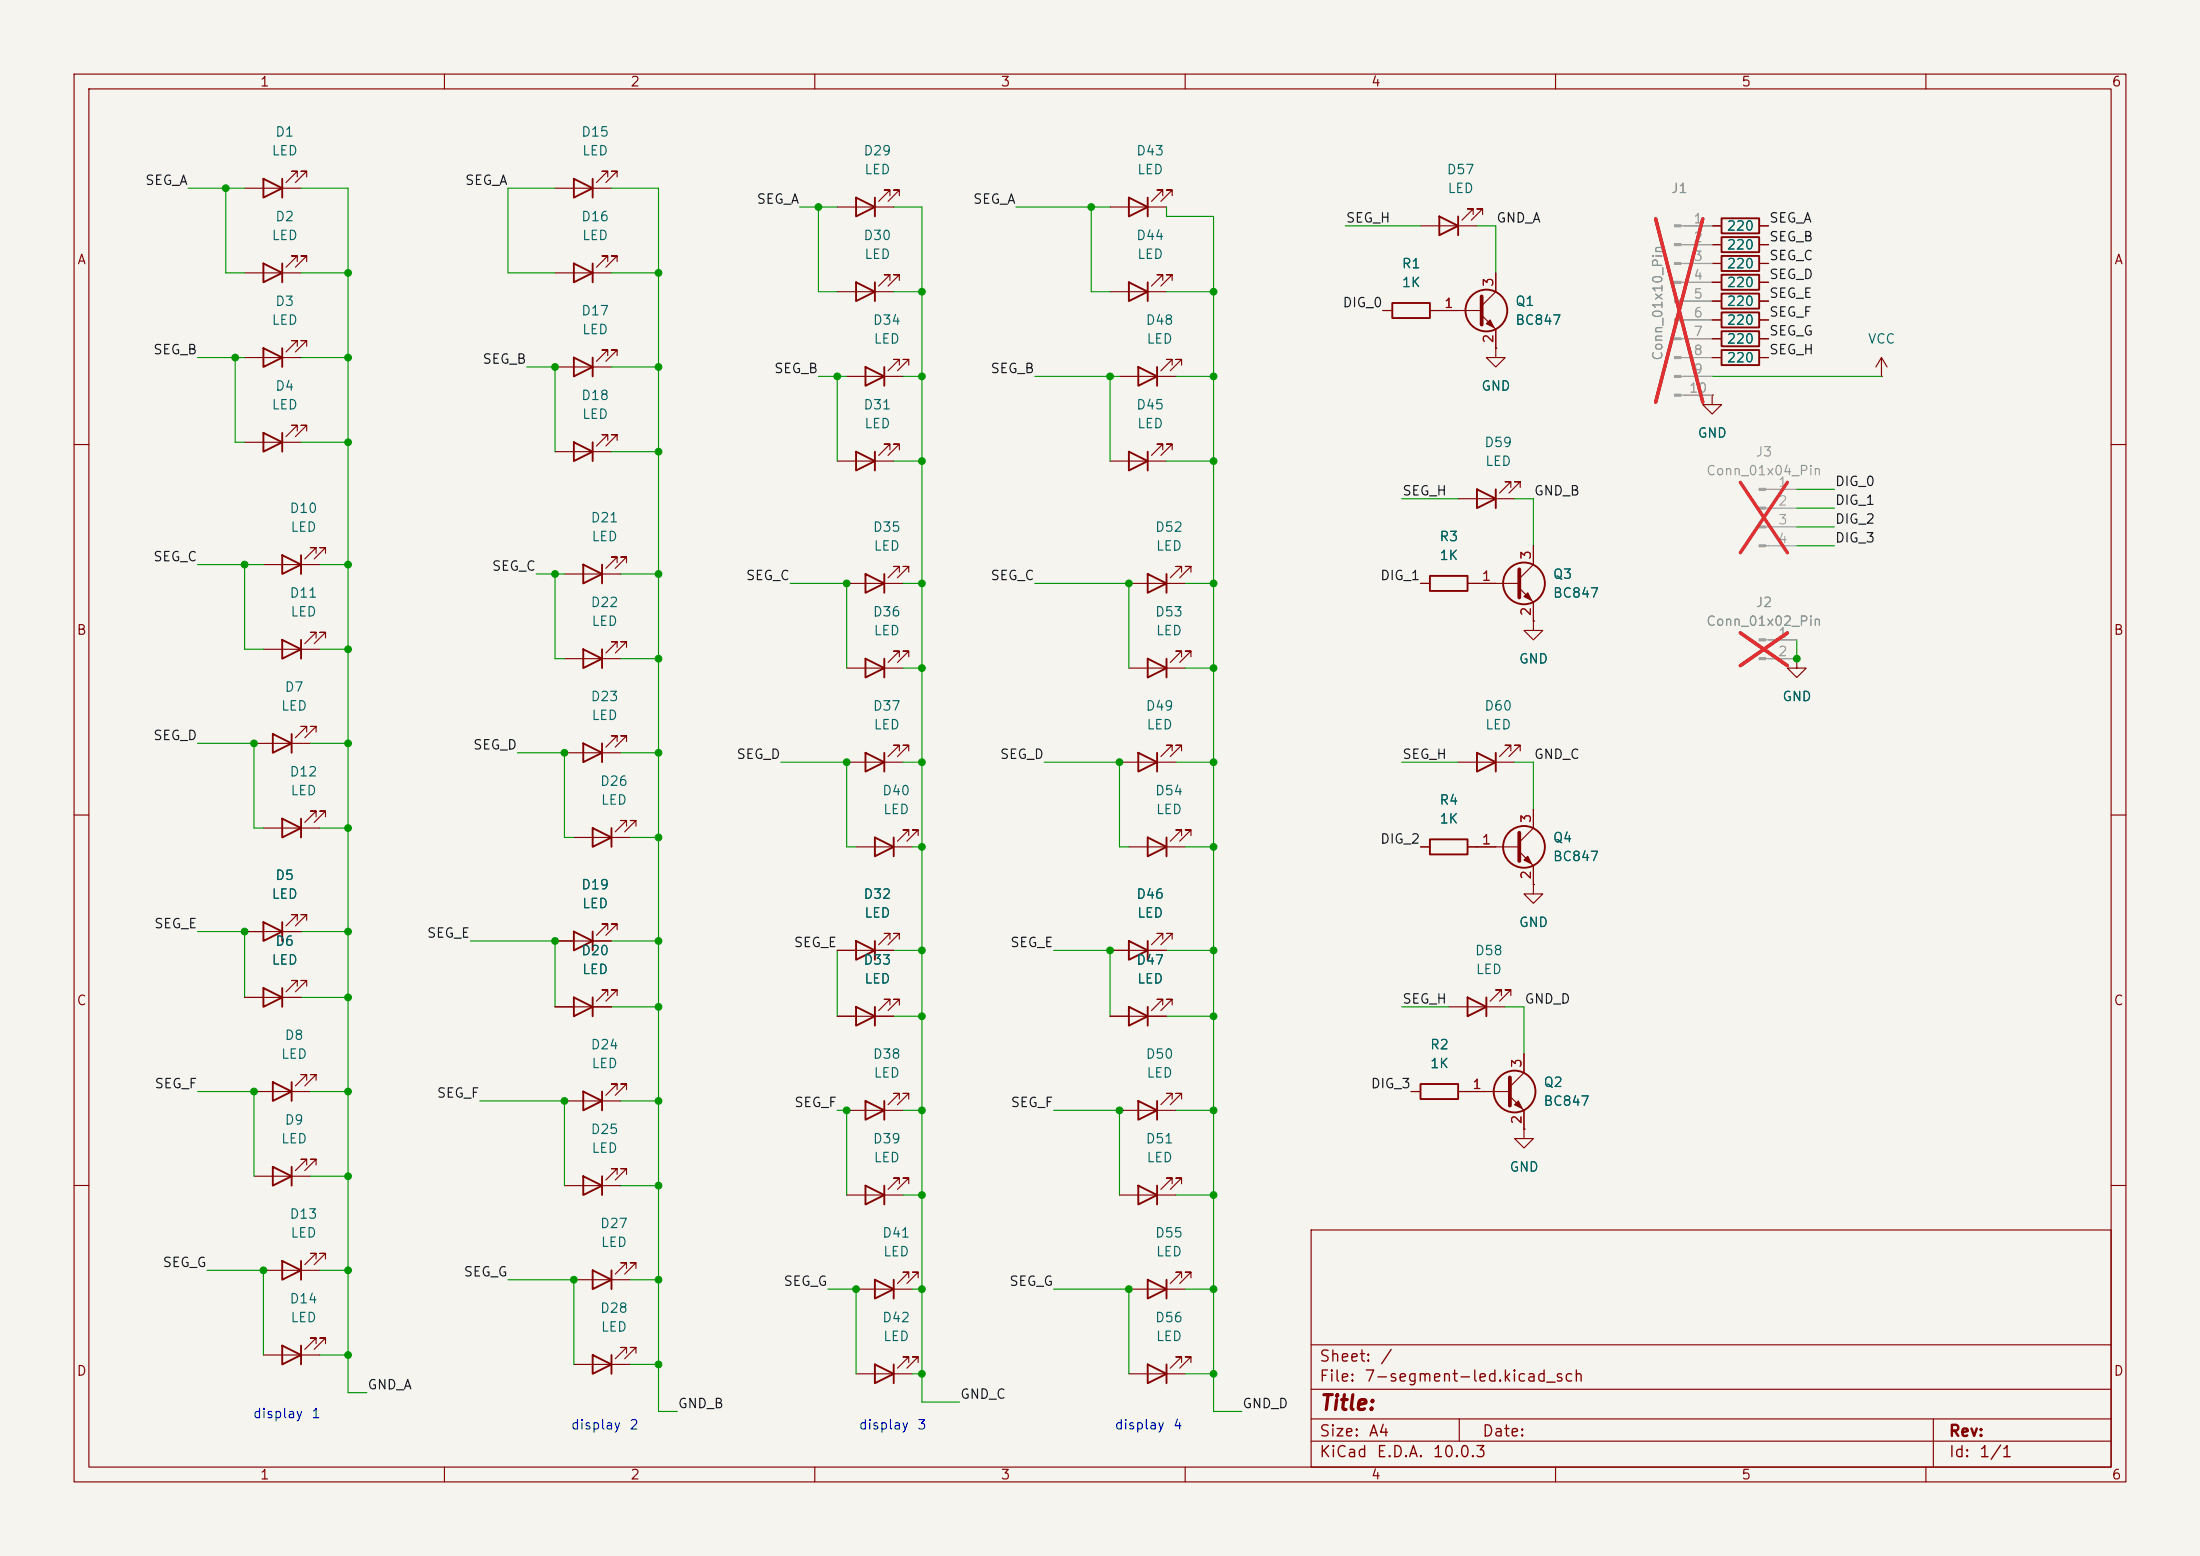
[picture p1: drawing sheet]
<svg xmlns="http://www.w3.org/2000/svg" width="297mm" height="210mm" viewBox="0 0 297 210" stroke-linecap="round" stroke-linejoin="round" font-family="sans-serif">
<path d="M0 0h297v210h-297z" fill="#f5f4ef" stroke="#f5f4ef" stroke-width=".14"/>
<g fill="none" stroke="#840000" stroke-width=".15">
<path d="M10 10h277v190h-277zM12 12h273v186h-273zM60 10v2M110 10v2M160 10v2M210 10v2M260 10v2M33 25.4h7.6M33 36.8h7.6M40.1 23.9v-.8h-.7h.7l-1.5 1.5M40.1 35.3v-.8h-.7h.7l-1.5 1.6M41.4 23.9v-.8h-.8h.8l-1.5 1.5"/>
<path d="M41.4 35.3v-.8h-.8h.8l-1.5 1.6M74.9 25.4h7.6M74.9 36.8h7.6M82 23.9v-.8h-.7h.7l-1.5 1.5M82 35.3v-.8h-.7h.7l-1.5 1.6M83.3 23.9v-.8h-.8h.8l-1.5 1.5M83.3 35.3v-.8h-.8h.8l-1.5 1.6M113 27.9h7.6M113 39.4h7.6M120.1 26.4v-.7h-.7h.7l-1.5 1.5M120.1 37.8v-.7h-.7h.7l-1.5 1.5M121.4 26.4v-.7h-.8h.8l-1.5 1.5"/>
<path d="M121.4 37.8v-.7h-.8h.8l-1.5 1.5M149.9 27.9h7.6M149.9 39.4h7.6M157 37.8v-.7h-.8h.8l-1.6 1.5M157 26.4v-.7h-.8h.8l-1.6 1.5M158.2 37.8v-.7h-.7h.7l-1.5 1.5M158.2 26.4v-.7h-.7h.7l-1.5 1.5M191.8 30.5h7.6M198.9 29v-.8h-.8h.8l-1.5 1.5M200.2 29v-.8h-.8h.8l-1.6 1.5M201.9 36.8v2.6l-1.9 1.9M231.1 30.5h1.3"/>
<path d="M231.1 35.6h1.3M231.1 33h1.3M231.1 38.1h1.3M237.5 30.5h1.3M237.5 35.6h1.3M237.5 33h1.3M237.5 38.1h1.3M33 48.3h7.6M33 59.7h7.6M40.1 46.7v-.7h-.7h.7l-1.5 1.5M40.1 58.2v-.8h-.7h.7l-1.5 1.5M41.4 46.7v-.7h-.8h.8l-1.5 1.5"/>
<path d="M41.4 58.2v-.8h-.8h.8l-1.5 1.5M74.9 49.5h7.6M82 48v-.8h-.7h.7l-1.5 1.6M82 59.4v-.7h-.7h.7l-1.5 1.5M83.3 48v-.8h-.8h.8l-1.5 1.6M83.3 59.4v-.7h-.8h.8l-1.5 1.5M114.3 50.8h7.6M121.4 49.3v-.8h-.8h.8l-1.5 1.5M122.7 49.3v-.8h-.8h.8l-1.5 1.5M151.1 50.8h7.6M158.2 49.3v-.8h-.7h.7l-1.5 1.5M159.5 49.3v-.8h-.8h.8l-1.5 1.5"/>
<path d="M186.7 41.9h1.3M193 41.9h7M200 42.5l1.9 2v2.5M201.9 47v1.3h1.3l-1.3 1.2-1.2-1.2h1.2M201.9 47h.1M231.1 53.3v1.3h1.3l-1.3 1.3-1.2-1.3h1.2M231.1 53.3h.1M231.1 40.6h1.3M231.1 48.3h1.3M231.1 45.7h1.3M231.1 43.2h1.3M237.5 40.6h1.3"/>
<path d="M237.5 48.3h1.3M237.5 45.7h1.3M237.5 43.2h1.3M254 50.8h.1M254 48.3l-.8 1.2M254 48.3l.8 1.2M254 48.3v2.5M10 60h2M35.6 76.2h7.6M42.7 74.7v-.8h-.8h.8l-1.6 1.5M43.9 74.7v-.8h-.7h.7l-1.5 1.5M74.9 61h7.6"/>
<path d="M76.2 77.5h7.6M83.3 75.9v-.7h-.8h.8l-1.5 1.5M84.6 75.9v-.7h-.8h.8l-1.5 1.5M113 62.2h7.6M114.3 78.7h7.6M120.1 60.7v-.8h-.7h.7l-1.5 1.6M121.4 60.7v-.8h-.8h.8l-1.5 1.6M121.4 77.2v-.7h-.8h.8l-1.5 1.5M122.7 77.2v-.7h-.8h.8l-1.5 1.5M149.9 62.2h7.6M152.4 78.7h7.6M157 60.7v-.8h-.8h.8l-1.6 1.6"/>
<path d="M158.2 60.7v-.8h-.7h.7l-1.5 1.6M159.5 77.2v-.7h-.8h.8l-1.5 1.5M160.8 77.2v-.7h-.8h.8l-1.5 1.5M191.8 78.7h1.2M196.8 67.3h7.7M198.1 78.7h7M204 65.8v-.8h-.8h.8l-1.6 1.5M205.1 79.4l1.9 1.9v2.5M205.2 65.8v-.8h-.7h.7l-1.5 1.5M207 73.7v2.5l-1.9 1.9M285 60h2M35.6 87.6h7.6"/>
<path d="M41.4 98.8v-.8h-.8h.8l-1.5 1.6M42.7 98.8v-.8h-.8h.8l-1.6 1.6M42.7 86.1v-.8h-.8h.8l-1.6 1.6M43.9 86.1v-.8h-.7h.7l-1.5 1.6M76.2 88.9h7.6M83.3 87.4v-.8h-.8h.8l-1.5 1.5M84.6 87.4v-.8h-.8h.8l-1.5 1.5M114.3 90.2h7.6M121.4 88.6v-.7h-.8h.8l-1.5 1.5M122.7 88.6v-.7h-.8h.8l-1.5 1.5M152.4 90.2h7.6M159.5 88.6v-.7h-.8h.8l-1.5 1.5"/>
<path d="M160.8 88.6v-.7h-.8h.8l-1.5 1.5M207 83.8v1.3h1.3l-1.3 1.3-1.3-1.3h1.3M207 83.8h.1M242.6 88.9v1.3h1.2l-1.2 1.2-1.3-1.2h1.3M242.6 88.9h.1M10 110h2M34.3 100.3h7.6M35.6 111.8h7.6M42.7 110.2v-.7h-.8h.8l-1.6 1.5M43.9 110.2v-.7h-.7h.7l-1.5 1.5M76.2 101.6h7.6M77.5 113h7.6"/>
<path d="M83.3 100.1v-.8h-.8h.8l-1.5 1.5M84.6 111.5v-.8h-.8h.8l-1.5 1.6M84.6 100.1v-.8h-.8h.8l-1.5 1.5M85.9 111.5v-.8h-.8h.8l-1.6 1.6M114.3 102.9h7.6M115.6 114.3h7.6M121.4 101.3v-.7h-.8h.8l-1.5 1.5M122.7 101.3v-.7h-.8h.8l-1.5 1.5M122.7 112.8v-.8h-.8h.8l-1.5 1.5M124 112.8v-.8h-.8h.8l-1.6 1.5M151.1 102.9h7.6M152.4 114.3h7.6"/>
<path d="M158.2 101.3v-.7h-.7h.7l-1.5 1.5M159.5 101.3v-.7h-.8h.8l-1.5 1.5M159.5 112.8v-.8h-.8h.8l-1.5 1.5M160.8 112.8v-.8h-.8h.8l-1.5 1.5M191.8 114.3h1.2M196.8 102.9h7.7M198.1 114.3h7M204 101.3v-.7h-.8h.8l-1.6 1.5M205.1 114.9l1.9 1.9v2.6M205.2 101.3v-.7h-.7h.7l-1.5 1.5M207 119.4v1.3h1.3l-1.3 1.2-1.3-1.2h1.3M207 119.4h.1"/>
<path d="M207 109.2v2.6l-1.9 1.9M285 110h2M33 134.6h7.6M33 125.7h7.6M40.1 133.1v-.8h-.7h.7l-1.5 1.6M40.1 124.2v-.8h-.7h.7l-1.5 1.6M41.4 133.1v-.8h-.8h.8l-1.5 1.6M41.4 124.2v-.8h-.8h.8l-1.5 1.6M74.9 135.9h7.6M74.9 127h7.6M82 134.4v-.8h-.7h.7l-1.5 1.5M82 125.5v-.8h-.7h.7l-1.5 1.5"/>
<path d="M83.3 134.4v-.8h-.8h.8l-1.5 1.5M83.3 125.5v-.8h-.8h.8l-1.5 1.5M113 137.2h7.6M113 128.3h7.6M120.1 126.7v-.7h-.7h.7l-1.5 1.5M120.1 135.6v-.7h-.7h.7l-1.5 1.5M121.4 126.7v-.7h-.8h.8l-1.5 1.5M121.4 135.6v-.7h-.8h.8l-1.5 1.5M149.9 137.2h7.6M149.9 128.3h7.6M157 135.6v-.7h-.8h.8l-1.6 1.5M157 126.7v-.7h-.8h.8l-1.6 1.5"/>
<path d="M158.2 135.6v-.7h-.7h.7l-1.5 1.5M158.2 126.7v-.7h-.7h.7l-1.5 1.5M195.6 135.9h7.6M202.7 134.4v-.8h-.8h.8l-1.5 1.5M204 134.4v-.8h-.8h.8l-1.6 1.5M34.3 158.8h7.6M34.3 147.3h7.6M41.4 157.2v-.7h-.8h.8l-1.5 1.5M41.4 145.8v-.8h-.8h.8l-1.5 1.6M42.7 157.2v-.7h-.8h.8l-1.6 1.5M42.7 145.8v-.8h-.8h.8l-1.6 1.6M76.2 148.6h7.6"/>
<path d="M83.3 158.5v-.8h-.8h.8l-1.5 1.6M83.3 147.1v-.8h-.8h.8l-1.5 1.5M84.6 158.5v-.8h-.8h.8l-1.5 1.6M84.6 147.1v-.8h-.8h.8l-1.5 1.5M114.3 149.9h7.6M121.4 159.8v-.8h-.8h.8l-1.5 1.5M121.4 148.3v-.7h-.8h.8l-1.5 1.5M122.7 159.8v-.8h-.8h.8l-1.5 1.5M122.7 148.3v-.7h-.8h.8l-1.5 1.5M151.1 149.9h7.6M158.2 159.8v-.8h-.7h.7l-1.5 1.5M158.2 148.3v-.7h-.7h.7l-1.5 1.5"/>
<path d="M159.5 159.8v-.8h-.8h.8l-1.5 1.5M159.5 148.3v-.7h-.8h.8l-1.5 1.5M190.5 147.3h1.3M196.8 147.3h7M203.8 148l1.9 1.9v2.5M205.7 152.4v1.3h1.3l-1.3 1.2-1.2-1.2h1.2M205.7 152.4h.1M205.7 142.2v2.6l-1.9 1.9M10 160h2M35.6 171.5h7.6M42.7 169.9v-.7h-.8h.8l-1.6 1.5M43.9 169.9v-.7h-.7h.7l-1.5 1.5"/>
<path d="M76.2 160h7.6M77.5 172.7h7.6M84.6 171.2v-.8h-.8h.8l-1.5 1.6M85.9 171.2v-.8h-.8h.8l-1.6 1.6M114.3 161.3h7.6M115.6 174h7.6M122.7 172.5v-.8h-.8h.8l-1.5 1.5M124 172.5v-.8h-.8h.8l-1.6 1.5M151.1 161.3h7.6M152.4 174h7.6M159.5 172.5v-.8h-.8h.8l-1.5 1.5M160.8 172.5v-.8h-.8h.8l-1.5 1.5"/>
<path d="M177 166h108v32h-108zM285 160h2M35.6 182.9h7.6M42.7 181.4v-.8h-.8h.8l-1.6 1.5M43.9 181.4v-.8h-.7h.7l-1.5 1.5M60 198v2M77.5 184.2h7.6M84.6 182.6v-.7h-.8h.8l-1.5 1.5M85.9 182.6v-.7h-.8h.8l-1.6 1.5M110 198v2M115.6 185.4h7.6M122.7 183.9v-.8h-.8h.8l-1.5 1.6"/>
<path d="M124 183.9v-.8h-.8h.8l-1.6 1.6M152.4 185.4h7.6M159.5 183.9v-.8h-.8h.8l-1.5 1.6M160 198v2M160.8 183.9v-.8h-.8h.8l-1.5 1.6M177 194.5h108M177 191.5h108M177 187.5h108M177 181.5h108M197 191.5v3M210 198v2M260 198v2"/>
<path d="M261 191.5v6.5"/>
</g>
<g fill="none" stroke="#840000" stroke-width=".25">
<path d="M35.6 24.1l2.5 1.3-2.5 1.3zM35.6 35.6l2.5 1.2-2.5 1.3zM38.1 24.1v2.6M38.1 35.6v2.5M77.5 24.1l2.5 1.3-2.5 1.3zM77.5 35.6l2.5 1.2-2.5 1.3zM80 24.1v2.6M80 35.6v2.5M115.6 26.7l2.5 1.2-2.5 1.3zM115.6 38.1l2.5 1.3-2.5 1.2zM118.1 26.7v2.5M118.1 38.1v2.5"/>
<path d="M152.4 38.1l2.5 1.3-2.5 1.2zM152.4 26.7l2.5 1.2-2.5 1.3zM154.9 26.7v2.5M154.9 38.1v2.5M194.3 29.2l2.5 1.3-2.5 1.3zM196.8 29.2v2.6M232.4 39.6h5.1v2.1h-5.1zM232.4 29.5h5.1v2h-5.1zM232.4 34.5h5.1v2.1h-5.1zM232.4 32h5.1v2h-5.1zM232.4 37.1h5.1v2h-5.1zM35.6 47l2.5 1.3-2.5 1.2z"/>
<path d="M35.6 58.4l2.5 1.3-2.5 1.3zM38.1 47v2.5M38.1 58.4v2.6M77.5 48.3l2.5 1.2-2.5 1.3zM77.5 59.7l2.5 1.3-2.5 1.2zM80 48.3v2.5M80 59.7v2.5M116.8 49.5l2.6 1.3-2.6 1.3zM119.4 49.5v2.6M153.7 49.5l2.5 1.3-2.5 1.3zM156.2 49.5v2.6M188 40.9h5v2h-5z"/>
<path d="M232.4 44.7h5.1v2h-5.1zM232.4 47.2h5.1v2.1h-5.1zM232.4 42.2h5.1v2h-5.1zM38.1 74.9l2.5 1.3-2.5 1.3zM40.6 74.9v2.6M78.7 76.2l2.6 1.3-2.6 1.2zM81.3 76.2v2.5M115.6 61l2.5 1.2-2.5 1.3zM116.8 77.5l2.6 1.2-2.6 1.3zM118.1 61v2.5M119.4 77.5v2.5M152.4 61l2.5 1.2-2.5 1.3z"/>
<path d="M154.9 77.5l2.6 1.2-2.6 1.3zM154.9 61v2.5M157.5 77.5v2.5M193 77.7h5.1v2.1h-5.1zM199.4 66l2.5 1.3-2.5 1.3zM201.9 66v2.6M36.8 99.1l2.6 1.2-2.6 1.3zM38.1 86.4l2.5 1.2-2.5 1.3zM39.4 99.1v2.5M40.6 86.4v2.5M78.7 87.6l2.6 1.3-2.6 1.3zM81.3 87.6v2.6"/>
<path d="M116.8 88.9l2.6 1.3-2.6 1.2zM119.4 88.9v2.5M154.9 88.9l2.6 1.3-2.6 1.2zM157.5 88.9v2.5M38.1 110.5l2.5 1.3-2.5 1.2zM40.6 110.5v2.5M78.7 100.3l2.6 1.3-2.6 1.3zM80 111.8l2.5 1.2-2.5 1.3zM81.3 100.3v2.6M82.5 111.8v2.5M116.8 101.6l2.6 1.3-2.6 1.2zM118.1 113l2.5 1.3-2.5 1.3z"/>
<path d="M119.4 101.6v2.5M120.6 113v2.6M153.7 101.6l2.5 1.3-2.5 1.2zM154.9 113l2.6 1.3-2.6 1.3zM156.2 101.6v2.5M157.5 113v2.6M193 113.3h5.1v2h-5.1zM199.4 101.6l2.5 1.3-2.5 1.2zM201.9 101.6v2.5M35.6 133.4l2.5 1.2-2.5 1.3zM35.6 124.5l2.5 1.2-2.5 1.3zM38.1 124.5v2.5"/>
<path d="M38.1 133.4v2.5M77.5 134.6l2.5 1.3-2.5 1.3zM77.5 125.7l2.5 1.3-2.5 1.3zM80 125.7v2.6M80 134.6v2.6M115.6 127l2.5 1.3-2.5 1.2zM115.6 135.9l2.5 1.3-2.5 1.2zM118.1 127v2.5M118.1 135.9v2.5M152.4 135.9l2.5 1.3-2.5 1.2zM152.4 127l2.5 1.3-2.5 1.2zM154.9 127v2.5"/>
<path d="M154.9 135.9v2.5M198.1 134.6l2.6 1.3-2.6 1.3zM200.7 134.6v2.6M36.8 157.5l2.6 1.3-2.6 1.2zM36.8 146.1l2.6 1.2-2.6 1.3zM39.4 146.1v2.5M39.4 157.5v2.5M78.7 158.8l2.6 1.2-2.6 1.3zM78.7 147.3l2.6 1.3-2.6 1.3zM81.3 147.3v2.6M81.3 158.8v2.5M116.8 148.6l2.6 1.3-2.6 1.2z"/>
<path d="M119.4 148.6v2.5M153.7 148.6l2.5 1.3-2.5 1.2zM156.2 148.6v2.5M191.8 146.3h5v2h-5zM38.1 170.2l2.5 1.3-2.5 1.2zM40.6 170.2v2.5M80 171.5l2.5 1.2-2.5 1.3zM82.5 171.5v2.5M116.8 160l2.6 1.3-2.6 1.3zM118.1 172.7l2.5 1.3-2.5 1.3zM119.4 160v2.6M120.6 172.7v2.6"/>
<path d="M153.7 160l2.5 1.3-2.5 1.3zM154.9 172.7l2.6 1.3-2.6 1.3zM156.2 160v2.6M157.5 172.7v2.6M38.1 181.6l2.5 1.3-2.5 1.3zM40.6 181.6v2.6M80 182.9l2.5 1.3-2.5 1.2zM82.5 182.9v2.5M118.1 184.2l2.5 1.2-2.5 1.3zM120.6 184.2v2.5M154.9 184.2l2.6 1.2-2.6 1.3zM157.5 184.2v2.5"/>
<circle cx="200.7" cy="41.9" r="2.82"/>
<circle cx="205.7" cy="78.7" r="2.82"/>
<circle cx="205.7" cy="114.3" r="2.82"/>
<circle cx="204.5" cy="147.3" r="2.82"/>
</g>
<g fill="#9c9b98" stroke="#9c9b98" stroke-width=".15">
<path d="M237.5 65.9h.9v.3h-.9z"/>
<path d="M237.5 68.5h.9v.2h-.9z"/>
<path d="M237.5 71h.9v.2h-.9z"/>
<path d="M237.5 73.5h.9v.3h-.9z"/>
<path d="M237.5 86.2h.9v.3h-.9z"/>
<path d="M237.5 88.8h.9v.2h-.9z"/>
<path d="M226.1 30.4h.8v.2h-.8z"/>
<path d="M226.1 32.9h.8v.2h-.8z"/>
<path d="M226.1 35.4h.8v.3h-.8z"/>
<path d="M226.1 38h.8v.2h-.8z"/>
<path d="M226.1 40.5h.8v.3h-.8z"/>
<path d="M226.1 43.1h.8v.2h-.8z"/>
<path d="M226.1 45.6h.8v.2h-.8z"/>
<path d="M226.1 48.1h.8v.3h-.8z"/>
<path d="M226.1 50.7h.8v.2h-.8z"/>
<path d="M226.1 53.2h.8v.3h-.8z"/>
</g>
<g fill="none" stroke="#9c9b98" stroke-width=".15">
<path d="M226.9 30.5h4.2M226.9 33h4.2M226.9 35.6h4.2M226.9 38.1h4.2M226.9 40.6h4.2M226.9 43.2h4.2M226.9 45.7h4.2M226.9 48.3h4.2M226.9 50.8h4.2M226.9 53.3h4.2M238.4 66h4.2M238.4 68.6h4.2"/>
<path d="M238.4 71.1h4.2M238.4 73.7h4.2M238.4 86.4h4.2M238.4 88.9h4.2"/>
</g>
<path d="M223.5 29.5l6.4 24.8M229.9 29.5l-6.4 24.8M234.9 65.1l6.4 9.5M241.3 65.1l-6.4 9.5M234.9 85.4l6.4 4.4M241.3 85.4l-6.4 4.4" fill="none" stroke="#e12e31" stroke-width=".46"/>
<path d="M200 40v3.8M205.1 76.8v3.8M205.1 112.4v3.8M203.8 145.4v3.8" fill="none" stroke="#840000" stroke-width=".51"/>
<g fill="#840000" stroke="#840000" stroke-width=".15">
<path d="M205.7 116.1l.5-.5 .6 1z"/>
<path d="M205 148.6l.5 1-1-.5z"/>
<path d="M205.7 80.5l.5-.5 .6 1z"/>
<path d="M200.7 43.7l.5-.5 .5 1z"/>
</g>
<g fill="none" stroke="#009600" stroke-width=".15">
<path d="M25.4 25.4h7.6M30.5 25.4v11.4h2.5M40.6 25.4h6.4v162.6h2.5M40.6 36.8h6.4M74.9 25.4h-6.3v11.4h6.3M82.5 25.4h6.4v165.1h2.5M82.5 36.8h6.4M107.9 27.9h5.1M110.5 27.9v11.5h2.5M120.6 27.9h3.9v161.3h5M120.6 39.4h3.9M137.2 27.9h12.7"/>
<path d="M147.3 27.9v11.5h2.6M157.5 27.9v1.3h6.3v161.3h3.8M157.5 39.4h6.3M181.6 30.5h10.2M199.4 30.5h2.5v6.3M26.7 48.3h6.3M31.7 48.3v11.4h1.3M40.6 48.3h6.4M40.6 59.7h6.4M71.1 49.5h3.8v11.5M82.5 49.5h6.4M110.5 50.8h3.8"/>
<path d="M113 50.8v11.4M121.9 50.8h2.6M139.7 50.8h11.4M149.9 50.8v11.4M158.7 50.8h5.1M231.1 50.8h22.9M26.7 76.2h8.9M33 76.2v11.4h2.6M43.2 76.2h3.8M72.4 77.5h3.8M74.9 77.5v11.4h1.3M82.5 61h6.4"/>
<path d="M83.8 77.5h5.1M106.7 78.7h7.6v11.5M120.6 62.2h3.9M121.9 78.7h2.6M139.7 78.7h12.7v11.5M157.5 62.2h6.3M160 78.7h3.8M189.2 67.3h7.6M204.5 67.3h2.5v6.4M242.6 66h5M242.6 71.1h5M242.6 68.6h5"/>
<path d="M242.6 73.7h5M43.2 87.6h3.8M83.8 88.9h5.1M121.9 90.2h2.6M160 90.2h3.8M242.6 86.4v2.5M26.7 100.3h7.6v11.5h1.3M41.9 100.3h5.1M43.2 111.8h3.8M69.8 101.6h6.4v11.4h1.3M83.8 101.6h5.1M85.1 113h3.8"/>
<path d="M105.4 102.9h8.9v11.4h1.3M121.9 102.9h2.6M123.2 114.3h1.3M141 102.9h10.1v11.4h1.3M158.7 102.9h5.1M160 114.3h3.8M189.2 102.9h7.6M204.5 102.9h2.5v6.3M26.7 125.7h6.3v8.9M40.6 134.6h6.4M40.6 125.7h6.4M63.5 127h11.4v8.9"/>
<path d="M82.5 135.9h6.4M82.5 127h6.4M113 128.3v8.9M120.6 128.3h3.9M120.6 137.2h3.9M142.2 128.3h7.7v8.9M157.5 128.3h6.3M157.5 137.2h6.3M189.2 135.9h6.4M203.2 135.9h2.5v6.3M26.7 147.3h7.6v11.5M41.9 147.3h5.1"/>
<path d="M41.9 158.8h5.1M64.8 148.6h11.4v11.4M83.8 148.6h5.1M113 149.9h1.3v11.4M121.9 149.9h2.6M142.2 149.9h8.9v11.4M158.7 149.9h5.1M27.9 171.5h7.7v11.4M43.2 171.5h3.8M68.6 172.7h8.9v11.5M83.8 160h5.1M85.1 172.7h3.8"/>
<path d="M111.8 174h3.8v11.4M121.9 161.3h2.6M123.2 174h1.3M142.2 174h10.2v11.4M158.7 161.3h5.1M160 174h3.8M43.2 182.9h3.8M85.1 184.2h3.8M123.2 185.4h1.3M160 185.4h3.8"/>
</g>
<g fill="#009600" stroke="#009600" stroke-width=".14">
<circle cx="124.5" cy="137.2" r=".46"/>
<circle cx="124.5" cy="114.3" r=".46"/>
<circle cx="124.5" cy="128.3" r=".46"/>
<circle cx="124.5" cy="102.9" r=".46"/>
<circle cx="88.9" cy="113" r=".46"/>
<circle cx="88.9" cy="101.6" r=".46"/>
<circle cx="88.9" cy="88.9" r=".46"/>
<circle cx="163.8" cy="174" r=".46"/>
<circle cx="163.8" cy="128.3" r=".46"/>
<circle cx="152.4" cy="174" r=".46"/>
<circle cx="151.1" cy="149.9" r=".46"/>
<circle cx="163.8" cy="149.9" r=".46"/>
<circle cx="163.8" cy="137.2" r=".46"/>
<circle cx="163.8" cy="185.4" r=".46"/>
<circle cx="163.8" cy="161.3" r=".46"/>
<circle cx="124.5" cy="39.4" r=".46"/>
<circle cx="113" cy="50.8" r=".46"/>
<circle cx="124.5" cy="78.7" r=".46"/>
<circle cx="88.9" cy="77.5" r=".46"/>
<circle cx="88.9" cy="61" r=".46"/>
<circle cx="110.5" cy="27.9" r=".46"/>
<circle cx="163.8" cy="39.4" r=".46"/>
<circle cx="163.8" cy="62.2" r=".46"/>
<circle cx="152.4" cy="78.7" r=".46"/>
<circle cx="149.9" cy="50.8" r=".46"/>
<circle cx="147.3" cy="27.9" r=".46"/>
<circle cx="114.3" cy="78.7" r=".46"/>
<circle cx="114.3" cy="102.9" r=".46"/>
<circle cx="124.5" cy="90.2" r=".46"/>
<circle cx="163.8" cy="50.8" r=".46"/>
<circle cx="151.1" cy="102.9" r=".46"/>
<circle cx="149.9" cy="128.3" r=".46"/>
<circle cx="163.8" cy="78.7" r=".46"/>
<circle cx="163.8" cy="102.9" r=".46"/>
<circle cx="163.8" cy="90.2" r=".46"/>
<circle cx="163.8" cy="114.3" r=".46"/>
<circle cx="242.6" cy="88.9" r=".46"/>
<circle cx="88.9" cy="184.2" r=".46"/>
<circle cx="124.5" cy="174" r=".46"/>
<circle cx="88.9" cy="172.7" r=".46"/>
<circle cx="77.5" cy="172.7" r=".46"/>
<circle cx="124.5" cy="185.4" r=".46"/>
<circle cx="115.6" cy="174" r=".46"/>
<circle cx="88.9" cy="160" r=".46"/>
<circle cx="124.5" cy="149.9" r=".46"/>
<circle cx="124.5" cy="161.3" r=".46"/>
<circle cx="114.3" cy="149.9" r=".46"/>
<circle cx="33" cy="76.2" r=".46"/>
<circle cx="47" cy="76.2" r=".46"/>
<circle cx="76.2" cy="101.6" r=".46"/>
<circle cx="74.9" cy="77.5" r=".46"/>
<circle cx="47" cy="100.3" r=".46"/>
<circle cx="47" cy="111.8" r=".46"/>
<circle cx="34.3" cy="100.3" r=".46"/>
<circle cx="47" cy="87.6" r=".46"/>
<circle cx="35.6" cy="171.5" r=".46"/>
<circle cx="74.9" cy="127" r=".46"/>
<circle cx="88.9" cy="127" r=".46"/>
<circle cx="88.9" cy="135.9" r=".46"/>
<circle cx="34.3" cy="147.3" r=".46"/>
<circle cx="47" cy="147.3" r=".46"/>
<circle cx="47" cy="134.6" r=".46"/>
<circle cx="47" cy="158.8" r=".46"/>
<circle cx="88.9" cy="148.6" r=".46"/>
<circle cx="76.2" cy="148.6" r=".46"/>
<circle cx="47" cy="182.9" r=".46"/>
<circle cx="47" cy="171.5" r=".46"/>
<circle cx="33" cy="125.7" r=".46"/>
<circle cx="47" cy="125.7" r=".46"/>
<circle cx="47" cy="36.8" r=".46"/>
<circle cx="47" cy="48.3" r=".46"/>
<circle cx="74.9" cy="49.5" r=".46"/>
<circle cx="47" cy="59.7" r=".46"/>
<circle cx="30.5" cy="25.4" r=".46"/>
<circle cx="31.7" cy="48.3" r=".46"/>
<circle cx="88.9" cy="49.5" r=".46"/>
<circle cx="124.5" cy="50.8" r=".46"/>
<circle cx="124.5" cy="62.2" r=".46"/>
<circle cx="88.9" cy="36.8" r=".46"/>
</g>
<text font-size="2" fill="#840000" x="178" y="190.8">Title:</text>
<g font-size="1.5" fill="#840000">
<text x="178" y="184.2">Sheet:</text>
<text x="186.2" y="184.2">/</text>
<text x="178" y="186.9">File:</text>
<text x="184.1" y="186.9">7-segment-led.kicad_sch</text>
<text x="178" y="197.1">KiCad</text>
<text x="178" y="194.3">Size:</text>
<text x="184.7" y="194.3">A4</text>
<text x="185.7" y="197.1">E.D.A.</text>
<text x="193.3" y="197.1">10.0.3</text>
<text x="200" y="194.3">Date:</text>
<text x="263" y="194.3">Rev:</text>
<text x="263" y="197.1">Id:</text>
<text x="267.1" y="197.1">1/1</text>
</g>
<g font-size="1.3" fill="#840000">
<text x="35" y="12">1</text>
<text x="85" y="12">2</text>
<text x="135" y="12">3</text>
<text x="185" y="12">4</text>
<text x="235" y="12">5</text>
<text x="285" y="12">6</text>
<text x="10.3" y="36">A</text>
<text x="285.3" y="36">A</text>
<text x="10.3" y="86">B</text>
<text x="285.3" y="86">B</text>
<text x="10.3" y="136">C</text>
<text x="285.3" y="136">C</text>
<text x="10.3" y="186">D</text>
<text x="285.3" y="186">D</text>
<text x="35" y="200">1</text>
<text x="85" y="200">2</text>
<text x="135" y="200">3</text>
<text x="185" y="200">4</text>
<text x="235" y="200">5</text>
<text x="285" y="200">6</text>
</g>
<g font-size="1.3" fill="#006464">
<text x="36.6" y="21.3">LED</text>
<text x="37.1" y="18.8">D1</text>
<text x="78.4" y="18.8">D15</text>
<text x="78.5" y="21.3">LED</text>
<text x="116.5" y="21.3">D29</text>
<text x="116.6" y="23.8">LED</text>
<text x="153.3" y="21.3">D43</text>
<text x="153.4" y="23.8">LED</text>
<text x="195.2" y="23.8">D57</text>
<text x="195.3" y="26.4">LED</text>
<text x="36.6" y="32.7">LED</text>
<text x="37.1" y="30.2">D2</text>
<text x="78.4" y="30.2">D16</text>
<text x="78.5" y="32.7">LED</text>
<text x="116.5" y="32.7">D30</text>
<text x="116.6" y="35.3">LED</text>
<text x="153.3" y="32.7">D44</text>
<text x="153.4" y="35.3">LED</text>
<text x="233" y="31.5">220</text>
<text x="233" y="34">220</text>
<text x="37.1" y="41.6">D3</text>
<text x="189.2" y="36.5">R1</text>
<text x="189.2" y="39.1">1K</text>
<text x="204.5" y="41.6">Q1</text>
<text x="233" y="41.6">220</text>
<text x="233" y="36.5">220</text>
<text x="233" y="39.1">220</text>
<text x="36.6" y="44.2">LED</text>
<text x="78.4" y="42.9">D17</text>
<text x="78.5" y="45.4">LED</text>
<text x="117.8" y="44.2">D34</text>
<text x="117.9" y="46.7">LED</text>
<text x="154.6" y="44.2">D48</text>
<text x="154.7" y="46.7">LED</text>
<text x="204.5" y="44.2">BC847</text>
<text x="233" y="46.7">220</text>
<text x="233" y="44.2">220</text>
<text x="252.1" y="46.7">VCC</text>
<text x="37.1" y="53">D4</text>
<text x="199.9" y="53">GND</text>
<text x="233" y="49.2">220</text>
<text x="36.6" y="55.6">LED</text>
<text x="78.4" y="54.3">D18</text>
<text x="78.5" y="56.9">LED</text>
<text x="116.5" y="55.6">D31</text>
<text x="116.6" y="58.1">LED</text>
<text x="153.3" y="55.6">D45</text>
<text x="153.4" y="58.1">LED</text>
<text x="229.1" y="59.4">GND</text>
<text x="200.3" y="60.7">D59</text>
<text x="200.4" y="63.2">LED</text>
<text x="39" y="69.6">D10</text>
<text x="79.7" y="70.8">D21</text>
<text x="39.1" y="72.1">LED</text>
<text x="79.8" y="73.4">LED</text>
<text x="117.8" y="72.1">D35</text>
<text x="117.9" y="74.6">LED</text>
<text x="155.9" y="72.1">D52</text>
<text x="156" y="74.6">LED</text>
<text x="194.2" y="73.4">R3</text>
<text x="194.2" y="75.9">1K</text>
<text x="39" y="81">D11</text>
<text x="39.1" y="83.5">LED</text>
<text x="79.7" y="82.3">D22</text>
<text x="117.8" y="83.5">D36</text>
<text x="155.9" y="83.5">D53</text>
<text x="209.6" y="81">BC847</text>
<text x="209.6" y="78.4">Q3</text>
<text x="79.8" y="84.8">LED</text>
<text x="117.9" y="86.1">LED</text>
<text x="156" y="86.1">LED</text>
<text x="205" y="89.9">GND</text>
<text x="38.3" y="93.7">D7</text>
<text x="79.7" y="95">D23</text>
<text x="240.5" y="95">GND</text>
<text x="37.9" y="96.2">LED</text>
<text x="79.8" y="97.5">LED</text>
<text x="117.8" y="96.2">D37</text>
<text x="117.9" y="98.8">LED</text>
<text x="154.6" y="96.2">D49</text>
<text x="154.7" y="98.8">LED</text>
<text x="200.3" y="96.2">D60</text>
<text x="200.4" y="98.8">LED</text>
<text x="39" y="105.1">D12</text>
<text x="39.1" y="107.7">LED</text>
<text x="80.9" y="106.4">D26</text>
<text x="119" y="107.7">D40</text>
<text x="155.9" y="107.7">D54</text>
<text x="81" y="108.9">LED</text>
<text x="119.1" y="110.2">LED</text>
<text x="156" y="110.2">LED</text>
<text x="194.2" y="108.9">R4</text>
<text x="194.2" y="111.5">1K</text>
<text x="37.1" y="119.1">D5</text>
<text x="209.6" y="116.5">BC847</text>
<text x="209.6" y="114">Q4</text>
<text x="36.6" y="121.6">LED</text>
<text x="78.4" y="120.4">D19</text>
<text x="78.5" y="122.9">LED</text>
<text x="116.5" y="121.6">D32</text>
<text x="116.6" y="124.2">LED</text>
<text x="153.3" y="121.6">D46</text>
<text x="153.4" y="124.2">LED</text>
<text x="205" y="125.4">GND</text>
<text x="36.6" y="130.5">LED</text>
<text x="37.1" y="128">D6</text>
<text x="78.4" y="129.2">D20</text>
<text x="78.5" y="131.8">LED</text>
<text x="116.5" y="130.5">D33</text>
<text x="153.3" y="130.5">D47</text>
<text x="199" y="129.2">D58</text>
<text x="199.2" y="131.8">LED</text>
<text x="116.6" y="133.1">LED</text>
<text x="153.4" y="133.1">LED</text>
<text x="37.9" y="143.2">LED</text>
<text x="38.3" y="140.7">D8</text>
<text x="79.7" y="141.9">D24</text>
<text x="117.8" y="143.2">D38</text>
<text x="154.6" y="143.2">D50</text>
<text x="193" y="141.9">R2</text>
<text x="79.8" y="144.5">LED</text>
<text x="117.9" y="145.8">LED</text>
<text x="154.7" y="145.8">LED</text>
<text x="193" y="144.5">1K</text>
<text x="208.3" y="149.6">BC847</text>
<text x="208.3" y="147">Q2</text>
<text x="37.9" y="154.6">LED</text>
<text x="38.3" y="152.1">D9</text>
<text x="79.7" y="153.4">D25</text>
<text x="79.8" y="155.9">LED</text>
<text x="117.8" y="154.6">D39</text>
<text x="154.6" y="154.6">D51</text>
<text x="117.9" y="157.2">LED</text>
<text x="154.7" y="157.2">LED</text>
<text x="203.7" y="158.5">GND</text>
<text x="39" y="164.8">D13</text>
<text x="39.1" y="167.3">LED</text>
<text x="80.9" y="166.1">D27</text>
<text x="119" y="167.3">D41</text>
<text x="155.9" y="167.3">D55</text>
<text x="81" y="168.6">LED</text>
<text x="119.1" y="169.9">LED</text>
<text x="156" y="169.9">LED</text>
<text x="39" y="176.2">D14</text>
<text x="39.1" y="178.8">LED</text>
<text x="80.9" y="177.5">D28</text>
<text x="119" y="178.8">D42</text>
<text x="155.9" y="178.8">D56</text>
<text x="81" y="180">LED</text>
<text x="119.1" y="181.3">LED</text>
<text x="156" y="181.3">LED</text>
</g>
<g font-size="1.3" fill="#0f0f0f">
<text x="19.5" y="25.3">SEG_A</text>
<text x="62.7" y="25.3">SEG_A</text>
<text x="102.1" y="27.8">SEG_A</text>
<text x="131.3" y="27.8">SEG_A</text>
<text x="181.6" y="30.4">SEG_H</text>
<text x="201.9" y="30.4">GND_A</text>
<text x="238.8" y="30.4">SEG_A</text>
<text x="238.8" y="32.9">SEG_B</text>
<text x="238.8" y="35.4">SEG_C</text>
<text x="181.2" y="41.8">DIG_0</text>
<text x="238.8" y="40.5">SEG_E</text>
<text x="238.8" y="38">SEG_D</text>
<text x="238.8" y="43.1">SEG_F</text>
<text x="238.8" y="45.6">SEG_G</text>
<text x="20.6" y="48.1">SEG_B</text>
<text x="65.1" y="49.4">SEG_B</text>
<text x="104.4" y="50.7">SEG_B</text>
<text x="133.6" y="50.7">SEG_B</text>
<text x="238.8" y="48.1">SEG_H</text>
<text x="247.6" y="65.9">DIG_0</text>
<text x="189.2" y="67.2">SEG_H</text>
<text x="207" y="67.2">GND_B</text>
<text x="247.6" y="68.5">DIG_1</text>
<text x="247.6" y="71">DIG_2</text>
<text x="20.6" y="76.1">SEG_C</text>
<text x="66.3" y="77.3">SEG_C</text>
<text x="247.6" y="73.5">DIG_3</text>
<text x="100.6" y="78.6">SEG_C</text>
<text x="133.6" y="78.6">SEG_C</text>
<text x="186.2" y="78.6">DIG_1</text>
<text x="20.6" y="100.2">SEG_D</text>
<text x="63.8" y="101.5">SEG_D</text>
<text x="99.3" y="102.7">SEG_D</text>
<text x="134.9" y="102.7">SEG_D</text>
<text x="189.2" y="102.7">SEG_H</text>
<text x="207" y="102.7">GND_C</text>
<text x="186.2" y="114.2">DIG_2</text>
<text x="20.7" y="125.6">SEG_E</text>
<text x="57.6" y="126.9">SEG_E</text>
<text x="107.1" y="128.1">SEG_E</text>
<text x="136.3" y="128.1">SEG_E</text>
<text x="189.2" y="135.8">SEG_H</text>
<text x="205.7" y="135.8">GND_D</text>
<text x="20.8" y="147.2">SEG_F</text>
<text x="58.9" y="148.5">SEG_F</text>
<text x="107.1" y="149.7">SEG_F</text>
<text x="136.4" y="149.7">SEG_F</text>
<text x="185" y="147.2">DIG_3</text>
<text x="21.9" y="171.3">SEG_G</text>
<text x="62.5" y="172.6">SEG_G</text>
<text x="105.7" y="173.9">SEG_G</text>
<text x="136.2" y="173.9">SEG_G</text>
<text x="49.5" y="187.8">GND_A</text>
<text x="91.4" y="190.4">GND_B</text>
<text x="129.5" y="189.1">GND_C</text>
<text x="167.6" y="190.4">GND_D</text>
</g>
<g font-size="1.3" fill="#939391">
<text x="225.5" y="26.4">J1</text>
<text x="224.7" y="48.8" transform="rotate(-90 224.7 48.8)">Conn_01x10_Pin</text>
<text x="230.3" y="64.5">Conn_01x04_Pin</text>
<text x="236.9" y="61.9">J3</text>
<text x="236.9" y="82.3">J2</text>
<text x="230.3" y="84.8">Conn_01x02_Pin</text>
</g>
<g font-size="1.3" fill="#a5a4a2">
<text x="228.5" y="30.5">1</text>
<text x="228.5" y="33">2</text>
<text x="228.5" y="35.5">3</text>
<text x="228.5" y="38.1">4</text>
<text x="228.5" y="40.6">5</text>
<text x="228.5" y="43.2">6</text>
<text x="228.5" y="45.7">7</text>
<text x="227.9" y="53.3">10</text>
<text x="228.5" y="48.2">8</text>
<text x="228.5" y="50.8">9</text>
<text x="240" y="66">1</text>
<text x="240" y="68.6">2</text>
<text x="240" y="71.1">3</text>
<text x="240" y="73.6">4</text>
<text x="240" y="86.3">1</text>
<text x="240" y="88.9">2</text>
</g>
<g font-size="1.3" fill="#a90000">
<text x="194.9" y="41.9">1</text>
<text x="201.9" y="38.8" transform="rotate(-90 201.9 38.8)">3</text>
<text x="201.9" y="46.4" transform="rotate(-90 201.9 46.4)">2</text>
<text x="207" y="75.6" transform="rotate(-90 207 75.6)">3</text>
<text x="200" y="78.7">1</text>
<text x="207" y="83.3" transform="rotate(-90 207 83.3)">2</text>
<text x="207" y="111.2" transform="rotate(-90 207 111.2)">3</text>
<text x="200" y="114.3">1</text>
<text x="207" y="118.8" transform="rotate(-90 207 118.8)">2</text>
<text x="198.7" y="147.3">1</text>
<text x="205.7" y="144.2" transform="rotate(-90 205.7 144.2)">3</text>
<text x="205.7" y="151.8" transform="rotate(-90 205.7 151.8)">2</text>
</g>
<g font-size="1.3" fill="#0000c2">
<text x="34.1" y="191.7">display</text>
<text x="41.9" y="191.7">1</text>
<text x="77" y="193.3">display</text>
<text x="84.9" y="193.3">2</text>
<text x="115.8" y="193.3">display</text>
<text x="123.7" y="193.3">3</text>
<text x="150.4" y="193.2">display</text>
<text x="158.3" y="193.2">4</text>
</g>
</svg>
